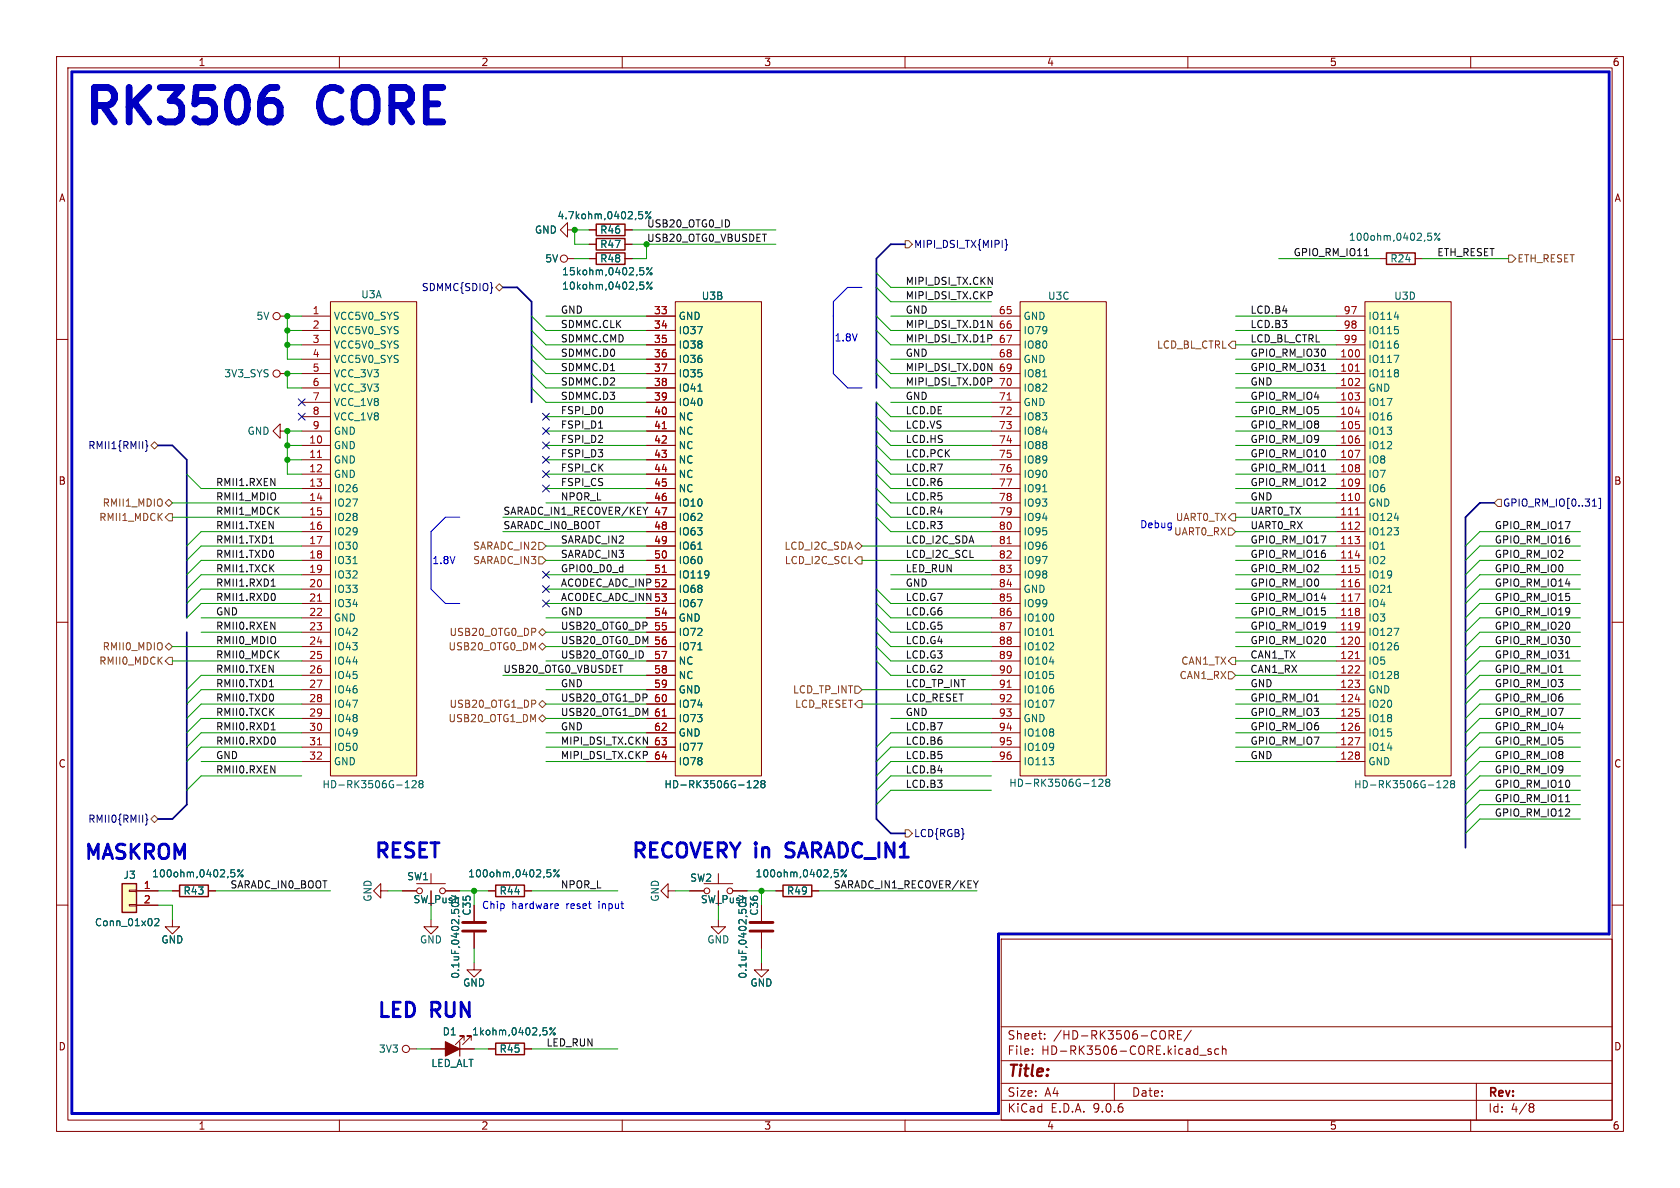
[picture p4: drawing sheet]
<svg xmlns="http://www.w3.org/2000/svg" width="297mm" height="210mm" viewBox="0 0 297 210" stroke-linecap="round" stroke-linejoin="round" font-family="sans-serif">
<g fill="none" stroke="#840000" stroke-width=".18">
<path d="M10 10h277v190h-277zM12 12h273v186h-273zM60 10v2M110 10v2M160 10v2M210 10v2M260 10v2M100.3 45.7h1.3M243.8 45.7h1.3M250.2 45.7h1.3M10 60h2M49.5 76.2v-1.3l-1.2 1.3 1.2 1.3v-1.3h1.3"/>
<path d="M285 60h2M10 110h2M285 110h2M10 160h2M177 166h108v32h-108zM285 160h2M60 198v2M110 198v2M160 198v2M177 194.5h108M177 191.5h108M177 187.5h108"/>
<path d="M177 181.5h108M182.5 186.3v.1M182.5 185.5v.1M184.7 183.6v.1M184.7 182.8v.1M197 191.5v3M206.7 183l.7-.1 .1-.2v-.4l-.3-.1h-.5v1.5M207 183l.5 .7M208.2 182.9h.5M208.9 182.2h-.7v1.5h.7M210 198v2M210.6 182.1l-1.3 2"/>
<path d="M212.1 186.5h1.1M214.1 185.5l-.4-.1-.2 .2 .1 .2 .5 .2v.3h-.6M215.5 185.5l-.5-.1-.3 .3v.4l.2 .2h.6M216.1 185.5l.2-.1 .4 .1v.9M216.1 184.9v1.5M260 198v2M261 191.5v6.5M270.6 195.1l.4 .1 .2 .2-.3 .3M270.6 195.7h.3M270.9 195.7l.2 .2 .1 .4-.2 .2-.4 .1"/>
<circle cx="99.7" cy="45.7" r=".63"/>
</g>
<path d="M245.1 44.7h5.1v2h-5.1z" fill="none" stroke="#840000" stroke-width=".25"/>
<g fill="none" stroke="#006464" stroke-width=".18">
<path d="M252.4 41.2h.6M252.6 41.7h.3l.2 .2-.1 .5-.4 .1M254.6 41.2l-1 1.3"/>
<circle cx="253.8" cy="41.4" r=".18"/>
<circle cx="254.4" cy="42.3" r=".18"/>
</g>
<path d="M58.4 53.3h15.3v83.9h-15.3z" fill="#ffffc2"/>
<g fill="none" stroke="#840000" stroke-width=".18">
<path d="M49.5 55.9h1.3M53.3 55.9h5.1M53.3 58.4h5.1M58.4 53.3h15.3v83.9h-15.3zM104.1 40.6h1.3M110.5 40.6h1.3M53.3 61h5.1M53.3 63.5h5.1M53.3 66h5.1M53.3 68.6h5.1M53.3 71.1h5.1M53.3 73.7h5.1"/>
<path d="M53.3 76.2h5.1M53.3 78.7h5.1M53.3 81.3h5.1M53.3 83.8h5.1M53.3 86.4h5.1M53.3 88.9h5.1M53.3 91.4h5.1M53.3 94h5.1M53.3 96.5h5.1M53.3 99.1h5.1M53.3 101.6h5.1M53.3 104.1h5.1"/>
<path d="M53.3 106.7h5.1M53.3 109.2h5.1M53.3 111.8h5.1M53.3 114.3h5.1M53.3 116.8h5.1M53.3 119.4h5.1M53.3 121.9h5.1M53.3 124.5h5.1M53.3 127h5.1M53.3 129.5h5.1M53.3 132.1h5.1M53.3 134.6h5.1"/>
<path d="M67.3 157.5v-1.3l-1.3 1.3 1.3 1.3v-1.3h1.3M72.4 185.4h1.3"/>
<circle cx="48.9" cy="55.9" r=".63"/>
<circle cx="71.8" cy="185.4" r=".63"/>
</g>
<path d="M56.1 80.9h.7M56.1 106.3h.7M56.1 131.7h.7" fill="none" stroke="#a90000" stroke-width=".18"/>
<g fill="none" stroke="#006464" stroke-width=".18">
<path d="M113 37.4h.6M113.1 37.9h.3l.2 .2v.5l-.5 .1M114.8 38.4h.2M115.1 37.4l-1 1.3M62.4 99.6h.7M71.6 139.3h.8M71.9 138.2l.1-.2v1.3M72.9 138.1l.4-.1 .3 .4-.8 .9h.8M74.3 138.5l-.2 .3v.3l.2 .2 .4-.1 .1-.2v-.2l-.3-.3M74.3 138.5l-.2-.2 .2-.3h.2l.3 .2-.3 .3M74.3 138.5h.2"/>
<circle cx="114.3" cy="37.6" r=".18"/>
</g>
<path d="M105.4 39.6h5.1v2.1h-5.1z" fill="none" stroke="#840000" stroke-width=".25"/>
<path d="M241.3 53.3h15.2v83.9h-15.2z" fill="#ffffc2"/>
<g fill="none" stroke="#840000" stroke-width=".18">
<path d="M100.3 40.6v-1.2l-1.2 1.2 1.2 1.3v-1.3h1.3M236.2 55.9h5.1M236.2 58.4h5.1M241.3 53.3h15.2v83.9h-15.2zM49.5 66h1.3M236.2 61h5.1M236.2 63.5h5.1M236.2 66h5.1M236.2 68.6h5.1M236.2 71.1h5.1M236.2 73.7h5.1M236.2 76.2h5.1"/>
<path d="M236.2 78.7h5.1M236.2 81.3h5.1M236.2 83.8h5.1M236.2 86.4h5.1M236.2 88.9h5.1M236.2 91.4h5.1M236.2 94h5.1M236.2 96.5h5.1M236.2 99.1h5.1M236.2 101.6h5.1M236.2 104.1h5.1M236.2 106.7h5.1"/>
<path d="M236.2 109.2h5.1M236.2 111.8h5.1M236.2 114.3h5.1M236.2 116.8h5.1M236.2 119.4h5.1M236.2 121.9h5.1M236.2 124.5h5.1M236.2 127h5.1M236.2 129.5h5.1M236.2 132.1h5.1M236.2 134.6h5.1"/>
<circle cx="48.9" cy="66" r=".63"/>
</g>
<g fill="none" stroke="#006464" stroke-width=".18">
<path d="M246.5 56h.8M247.2 58.3v.6M246.4 62.8h.9l-.6 1.3M247.2 60.9v.5M247.2 65.5v.3M247.2 66v.5M246.4 93.3h.8l-.4 .5M246.5 91.6h.8M247.2 93.9v.5M245.3 104.7h.7M246.4 111.1h.9l-.6 1.2M247.2 114.2v.6"/>
<path d="M247.2 118.8v.3M247.2 119.4v.4M254 139.3h.7M254.3 138.2l.1-.2v1.3M255.2 138.1l.5-.1 .2 .4-.7 .9h.7M256.7 138.5l-.3 .3 .1 .3 .2 .2 .3-.1 .2-.2v-.2l-.3-.3M256.7 138.5l-.3-.2 .3-.3h.2l.3 .2-.3 .3M256.7 138.5h.2"/>
</g>
<g fill="none" stroke="#a90000" stroke-width=".18">
<path d="M239.5 68.2h.8M239.5 79.6h.9l-.6 1.3M239.6 65.6h.7M239.6 72.8h.8M240.3 67v.4M239.5 93.6h.8M239.6 91h.7M239.6 98.2h.8M240.3 92.4v.4M239.5 105h.9l-.6 1.3M239.5 119h.8M239.6 116.4h.7"/>
<path d="M240.3 117.8v.4M239.5 130.4h.9l-.6 1.3M239.6 123.6h.8"/>
</g>
<path d="M180.3 53.3h15.3v83.9h-15.3z" fill="#ffffc2"/>
<g fill="none" stroke="#840000" stroke-width=".18">
<path d="M104.1 43.2h1.3M104.1 45.7h1.3M110.5 43.2h1.3M110.5 45.7h1.3M175.3 55.9h5M175.3 58.4h5M180.3 53.3h15.3v83.9h-15.3zM175.3 61h5M175.3 63.5h5M175.3 66h5M175.3 68.6h5M175.3 71.1h5"/>
<path d="M175.3 73.7h5M175.3 76.2h5M175.3 78.7h5M175.3 81.3h5M175.3 83.8h5M175.3 86.4h5M175.3 88.9h5M175.3 91.4h5M175.3 94h5M175.3 96.5h5M175.3 99.1h5M175.3 101.6h5"/>
<path d="M175.3 104.1h5M175.3 106.7h5M175.3 109.2h5M175.3 111.8h5M175.3 114.3h5M175.3 116.8h5M175.3 119.4h5M175.3 121.9h5M175.3 124.5h5M175.3 127h5M175.3 129.5h5M175.3 132.1h5"/>
<path d="M175.3 134.6h5M71.1 157.5h2.6M73.7 156.2h5M76.2 154.4v1.8M76.2 157.5v2.5M78.7 157.5h2.6M86.4 157.5h1.2M92.7 157.5h1.3"/>
<circle cx="74.2" cy="157.5" r=".51"/>
<circle cx="78.2" cy="157.5" r=".51"/>
</g>
<g fill="none" stroke="#006464" stroke-width=".18">
<path d="M113.2 47.3h.6M113.2 49.9h.6M113.6 47.8l.2 .2v.3l-.2 .3M113.6 50.3l.2 .3v.3l-.2 .2M115.3 47.3l-1 1.3M115.3 49.9l-1 1.2M184.3 66.6h.8M184.3 86.9h.8M185.5 112.3h.8M185.5 117h.8M186.1 113.7l.2 .2-.1 .3-.7 .7h.8M186.2 108.8v.8"/>
<path d="M186.2 119.3v.5M185.5 123.8h.8l-.5 1.2M185.5 133.9h.8l-.5 .5M186.2 121.8v.6M186.2 129v.3M186.2 129.5v.5M186.2 131.5v.9M186.2 134.5v.6M186.3 131.9l-.1 .2M193.1 139h.7M193.3 137.9l.1-.2v1.3M194.3 137.9l.4-.2 .3 .4-.8 .9h.8"/>
<path d="M195.7 138.3l-.2 .2v.4l.2 .1 .4-.1 .1-.1v-.3l-.2-.2M195.7 138.3l-.2-.3 .2-.3h.3l.2 .3-.2 .3M195.7 138.3h.3M96.7 153.7h.6M96.9 154.2h.3l.2 .3-.1 .5h-.4M98.9 153.7l-1 1.3"/>
<circle cx="114.5" cy="47.5" r=".18"/>
<circle cx="114.5" cy="50" r=".18"/>
<circle cx="115.1" cy="50.9" r=".18"/>
<circle cx="115.1" cy="48.4" r=".18"/>
<circle cx="98.1" cy="153.9" r=".18"/>
<circle cx="98.7" cy="154.8" r=".18"/>
</g>
<path d="M178 70.7h.8M178 96.1h.8M178 121.5h.8" fill="none" stroke="#a90000" stroke-width=".18"/>
<path d="M105.4 42.2h5.1v2h-5.1zM105.4 44.7h5.1v2h-5.1zM87.6 156.5h5.1v2h-5.1z" fill="none" stroke="#840000" stroke-width=".25"/>
<path d="M119.4 53.3h15.2v83.9h-15.2z" fill="#ffffc2"/>
<g fill="none" stroke="#840000" stroke-width=".18">
<path d="M114.3 55.9h5.1M114.3 58.4h5.1M119.4 53.3h15.2v83.9h-15.2zM114.3 61h5.1M114.3 63.5h5.1M114.3 66h5.1M114.3 68.6h5.1M114.3 71.1h5.1M114.3 73.7h5.1M114.3 76.2h5.1M114.3 78.7h5.1M114.3 81.3h5.1"/>
<path d="M114.3 83.8h5.1M114.3 86.4h5.1M114.3 88.9h5.1M114.3 91.4h5.1M114.3 94h5.1M114.3 96.5h5.1M114.3 99.1h5.1M114.3 101.6h5.1M114.3 104.1h5.1M114.3 106.7h5.1M114.3 109.2h5.1M114.3 111.8h5.1"/>
<path d="M114.3 114.3h5.1M114.3 116.8h5.1M114.3 119.4h5.1M114.3 121.9h5.1M114.3 124.5h5.1M114.3 127h5.1M114.3 129.5h5.1M114.3 132.1h5.1M114.3 134.6h5.1M30.5 157.5h1.2M36.8 157.5h1.3M118.1 157.5v-1.3l-1.3 1.3 1.3 1.3v-1.3h1.3"/>
<path d="M121.9 157.5h2.6M124.5 156.2h5M127 154.4v1.8M127 157.5v2.5M129.5 157.5h2.6M137.2 157.5h1.2M143.5 157.5h1.3M30.5 162.6v1.2h1.2l-1.2 1.3-1.3-1.3h1.3M76.2 162.6v1.2h1.3l-1.3 1.3-1.3-1.3h1.3M83.8 170.2v1.3h1.3l-1.3 1.2-1.3-1.2h1.3M83.8 160v2.8M83.8 164.8v2.8"/>
<path d="M127 162.6v1.2h1.3l-1.3 1.3-1.3-1.3h1.3M134.6 170.2v1.3h1.3l-1.3 1.2-1.3-1.2h1.3M134.6 160v2.8M134.6 164.8v2.8M76.2 185.4h7.6M82 183.9v-.8h-.7h.7l-1.5 1.6M83.3 183.9v-.8h-.8h.8l-1.5 1.6M86.4 185.4h1.2M92.7 185.4h1.3"/>
<circle cx="125" cy="157.5" r=".51"/>
<circle cx="129" cy="157.5" r=".51"/>
</g>
<g fill="none" stroke="#006464" stroke-width=".18">
<path d="M123.4 69.2h.7M123.4 97.1h.7M123.4 114.9h.7M125.2 101v.9M125.3 101.5l-.1 .1M132.1 139.3h.7M132.3 138.2l.2-.2v1.3M133.3 138.1l.5-.1 .2 .4-.8 .9h.8M134.8 138.5l-.3 .3 .1 .3 .2 .2 .3-.1 .1-.2v-.2l-.2-.3M134.8 138.5l-.3-.2 .3-.3h.2l.2 .2-.2 .3M134.8 138.5h.2M40.9 153.7h.6"/>
<path d="M41 154.2h.3l.2 .3v.4l-.5 .1M43 153.7l-1 1.3M147.7 154.2h.3l.2 .3-.1 .5h-.4M148.7 154h.3M149.7 153.7l-1 1.3M96.6 182.3v.5M98.2 181.7l-1 1.3"/>
<circle cx="42.2" cy="153.9" r=".18"/>
<circle cx="42.8" cy="154.8" r=".18"/>
<circle cx="149.5" cy="154.8" r=".18"/>
<circle cx="97.4" cy="181.9" r=".18"/>
<circle cx="98" cy="182.8" r=".18"/>
</g>
<path d="M117.1 75.8h.7M117.1 101.2h.7M117.1 126.6h.7" fill="none" stroke="#a90000" stroke-width=".18"/>
<path d="M31.7 156.5h5.1v2h-5.1zM138.4 156.5h5.1v2h-5.1zM87.6 184.4h5.1v2h-5.1z" fill="none" stroke="#840000" stroke-width=".25"/>
<path d="M81.8 164.6h4.1M81.8 163.1h4.1M132.6 164.6h4.1M132.6 163.1h4.1" fill="none" stroke="#840000" stroke-width=".51"/>
<path d="M81.3 184.2v2.5" fill="none" stroke="#840000" stroke-width=".2"/>
<path d="M78.7 184.2l2.6 1.2-2.6 1.3z" fill="#840000" stroke="#840000" stroke-width=".2"/>
<path d="M21.6 156.2h2.5v5.1h-2.5z" fill="#ffffc2"/>
<path d="M21.6 156.2h2.5v5.1h-2.5z" fill="none" stroke="#840000" stroke-width=".25"/>
<g fill="none" stroke="#840000" stroke-width=".18">
<path d="M104.1 43.2h1.3M104.1 45.7h1.3M104.1 40.6h1.3M110.5 43.2h1.3M110.5 45.7h1.3M110.5 40.6h1.3M114.3 55.9h5.1M114.3 58.4h5.1M114.3 61h5.1M114.3 63.5h5.1M114.3 66h5.1M114.3 68.6h5.1"/>
<path d="M114.3 71.1h5.1M114.3 73.7h5.1M114.3 76.2h5.1M114.3 78.7h5.1M114.3 81.3h5.1M114.3 83.8h5.1M114.3 86.4h5.1M114.3 88.9h5.1M114.3 91.4h5.1M114.3 94h5.1M114.3 96.5h5.1M114.3 99.1h5.1"/>
<path d="M114.3 101.6h5.1M114.3 104.1h5.1M114.3 106.7h5.1M114.3 109.2h5.1M114.3 111.8h5.1M114.3 114.3h5.1M114.3 116.8h5.1M114.3 119.4h5.1M114.3 121.9h5.1M114.3 124.5h5.1M114.3 127h5.1M114.3 129.5h5.1"/>
<path d="M114.3 132.1h5.1M114.3 134.6h5.1M22.9 157.4h1.2v.2h-1.2zM22.9 159.9h1.2v.2h-1.2zM24.1 157.5h3.8M30.5 157.5h1.2M36.8 157.5h1.3M71.1 157.5h2.6M76.2 157.5v2.5M78.7 157.5h2.6M86.4 157.5h1.2M92.7 157.5h1.3"/>
<path d="M121.9 157.5h2.6M127 157.5v2.5M129.5 157.5h2.6M137.2 157.5h1.2M143.5 157.5h1.3M24.1 160h3.8M83.8 160v2.8M83.8 164.8v2.8M134.6 160v2.8M134.6 164.8v2.8M76.2 185.4h2.5M81.3 185.4h2.5"/>
<path d="M86.4 185.4h1.2M92.7 185.4h1.3"/>
</g>
<g fill="none" stroke="#006464" stroke-width=".18">
<path d="M113 37.4h.6M113.1 37.9h.3l.2 .2v.5l-.5 .1M114.8 38.4h.2M115.1 37.4l-1 1.3M113.2 47.3h.6M113.2 49.9h.6M113.6 47.8l.2 .2v.3l-.2 .3M113.6 50.3l.2 .3v.3l-.2 .2M115.3 47.3l-1 1.3M115.3 49.9l-1 1.2M123.4 69.2h.7M123.4 97.1h.7"/>
<path d="M123.4 114.9h.7M125.2 101v.9M125.3 101.5l-.1 .1M132.1 139.3h.7M132.3 138.2l.2-.2v1.3M133.3 138.1l.5-.1 .2 .4-.8 .9h.8M134.8 138.5l-.3 .3 .1 .3 .2 .2 .3-.1 .1-.2v-.2l-.2-.3M134.8 138.5l-.3-.2 .3-.3h.2l.2 .2-.2 .3M134.8 138.5h.2M40.9 153.7h.6M41 154.2h.3l.2 .3v.4l-.5 .1M43 153.7l-1 1.3"/>
<path d="M96.7 153.7h.6M96.9 154.2h.3l.2 .3-.1 .5h-.4M98.9 153.7l-1 1.3M147.7 154.2h.3l.2 .3-.1 .5h-.4M148.7 154h.3M149.7 153.7l-1 1.3M27.4 162.5l.5-.1 .2 .3-.8 .9h.8M96.6 182.3v.5M98.2 181.7l-1 1.3"/>
<circle cx="114.3" cy="37.6" r=".18"/>
<circle cx="114.5" cy="47.5" r=".18"/>
<circle cx="114.5" cy="50" r=".18"/>
<circle cx="115.1" cy="50.9" r=".18"/>
<circle cx="115.1" cy="48.4" r=".18"/>
<circle cx="42.2" cy="153.9" r=".18"/>
<circle cx="42.8" cy="154.8" r=".18"/>
<circle cx="98.1" cy="153.9" r=".18"/>
<circle cx="98.7" cy="154.8" r=".18"/>
<circle cx="149.5" cy="154.8" r=".18"/>
<circle cx="97.4" cy="181.9" r=".18"/>
<circle cx="98" cy="182.8" r=".18"/>
</g>
<g fill="none" stroke="#725600" stroke-width=".18">
<path d="M87.6 50.8l.7-.6 .6 .6-.6 .6zM160 42.5h.7l.6 .7-.6 .6h-.7zM266.7 45.1h.6l.7 .6-.7 .7h-.6zM26.7 78.7l.6-.6 .6 .6-.6 .7zM217.8 60.3h.6v1.3h-.6l-.6-.6zM29.8 88.3l.7 .6-.7 .6-.6-.6zM29.8 90.8h.7v1.3h-.7l-.6-.7zM95.2 98.4h.7l.6 .7-.6 .6h-.7zM95.2 95.9h.7l.6 .6-.6 .7h-.7zM151.1 96.5l.7-.6 .6 .6-.6 .7zM151.8 98.4h.6v1.3h-.6l-.7-.6zM217.2 93.3h.6l.6 .7-.6 .6h-.6z"/>
<path d="M217.8 90.8h.6v1.3h-.6l-.6-.7zM264.8 88.3h.6v1.2h-.6l-.6-.6zM29.2 114.3l.6-.6 .7 .6-.7 .6zM29.8 116.2h.7v1.3h-.7l-.6-.7zM95.2 114.3l.7-.6 .6 .6-.6 .6zM95.9 111.1l.6 .7-.6 .6-.7-.6zM217.2 118.7h.6l.6 .7-.6 .6h-.6zM217.8 116.2h.6v1.3h-.6l-.6-.7zM95.2 127l.7-.6 .6 .6-.6 .6zM95.2 124.5l.7-.7 .6 .7-.6 .6zM151.1 121.3h.7l.6 .6-.6 .7h-.7zM151.8 123.8h.6v1.3h-.6l-.7-.6z"/>
<path d="M26.7 144.8l.6-.7 .6 .7-.6 .6zM160 146.7h.7l.6 .6-.6 .7h-.7z"/>
</g>
<g fill="none" stroke="#000084" stroke-width=".18">
<path d="M177.7 42.3l.2 .2v.6l.2 .2-.2 .2v.6l-.2 .1M25.7 77.9l.3 .1v.7l.1 .1-.1 .2v.6l-.3 .2M52.7 73.1l1.2 1.2M52.7 70.5l1.2 1.2M53.9 73.1l-1.2 1.2M53.9 70.5l-1.2 1.2M95.9 78.1l1.2 1.2M95.9 75.6l1.2 1.2M95.9 73.1l1.2 1.2M97.1 78.1l-1.2 1.2M97.1 75.6l-1.2 1.2M97.1 73.1l-1.2 1.2"/>
<path d="M95.9 80.7l1.2 1.2M95.9 85.8l1.2 1.2M95.9 83.2l1.2 1.2M97.1 80.7l-1.2 1.2M97.1 85.8l-1.2 1.2M97.1 83.2l-1.2 1.2M281.5 89.5h.7M282.7 88.1h.3v1.8h-.3M95.9 103.5l1.2 1.2M95.9 101l1.2 1.2M95.9 106.1l1.2 1.2M97.1 103.5l-1.2 1.2"/>
<path d="M97.1 101l-1.2 1.2M97.1 106.1l-1.2 1.2M25.7 143.9l.3 .2v.6l.1 .2-.1 .2v.6l-.3 .1"/>
</g>
<g fill="none" stroke="#0f0f0f" stroke-width=".18">
<path d="M174.6 56.6l.8 1.3v-1.3M175.3 59.3v.4M241.2 45.2h.7M105.8 75.7h.7M174.6 64.3l.8 1.2v-1.2M175.3 66.9v.4M233.6 65.5h.7M47.6 96h.8M114.5 89.7l-.4 .6M233.6 83.3h.7M47.9 103.6h.8M48.2 102.5l.1-.1v1.2"/>
<path d="M48.5 105l.2 .4-.2 .6M276.8 116.3h.7M47.6 121.4h.8M47.9 129h.8M48.2 127.9l.1-.1v1.2M48.5 130.4l.2 .4-.2 .6M172.9 155.7l-.4 .7M276.8 141.7h.7"/>
</g>
<path d="M152.4 50.8h-2.5l-2.6 2.5v12.7l2.6 2.6h2.5M81.3 91.4h-2.6l-2.5 2.6v10.1l2.5 2.6h2.6M98.3 159.8h.3l.1 .3-.6 .1M98.6 160.5l-.3 .1" fill="none" stroke="#0000c2" stroke-width=".18"/>
<path d="M12.7 12.7h271.8v152.4h-108v31.8h-163.8zM138.9 151.4l.4 .1M139.1 149.2l-.2 .3 .2 .4" fill="none" stroke="#0000c2" stroke-width=".51"/>
<path d="M88.9 50.8h2.5l2.6 2.5v17.8M160 43.2h-2.5l-2.6 2.5v22.9M27.9 78.7h2.6l2.5 2.6v27.9M154.9 71.1v73.7l2.6 2.5h2.5M264.2 88.9h-2.6l-2.5 2.5v58.5M33 111.8v30.4l-2.5 2.6h-2.6" fill="none" stroke="#000084" stroke-width=".3"/>
<g fill="none" stroke="#009600" stroke-width=".18">
<path d="M50.8 58.4h2.5M53.3 55.9h-2.5v7.6h2.5M94 58.4l2.5 2.6h17.8M94 55.9l2.5 2.5h17.8M96.5 55.9h17.8M101.6 45.7h2.5M104.1 40.6h-2.5v2.6h2.5M111.8 43.2h25.4M111.8 40.6h25.4M114.3 43.2v2.5h-2.5M154.9 58.4l2.6 2.6h17.8M154.9 50.8l2.6 2.5h17.8"/>
<path d="M154.9 55.9l2.6 2.5h17.8M154.9 48.3l2.6 2.5h17.8M157.5 55.9h17.8M218.4 55.9h17.8M218.4 58.4h17.8M226.1 45.7h17.7M251.5 45.7h15.2M50.8 61h2.5M50.8 78.7h2.5M53.3 66h-2.5v2.6h2.5M53.3 76.2h-2.5v7.6h2.5M94 68.6l2.5 2.5h17.8"/>
<path d="M94 66l2.5 2.6h17.8M94 61l2.5 2.5h17.8M94 63.5l2.5 2.5h17.8M96.5 73.7h17.8M96.5 78.7h17.8M96.5 76.2h17.8M154.9 71.1l2.6 2.6h17.8M154.9 76.2l2.6 2.5h17.8M154.9 73.7l2.6 2.5h17.8M154.9 66l2.6 2.6h17.8M154.9 63.5l2.6 2.5h17.8M154.9 78.7l2.6 2.6h17.8"/>
<path d="M157.5 71.1h17.8M157.5 63.5h17.8M218.4 61h17.8M218.4 73.7h17.8M218.4 71.1h17.8M218.4 78.7h17.8M218.4 76.2h17.8M218.4 68.6h17.8M218.4 63.5h17.8M218.4 66h17.8M30.5 91.4h22.8M30.5 88.9h22.8"/>
<path d="M33 83.8l2.6 2.6h17.7M50.8 81.3h2.5M53.3 94h-17.7l-2.6 2.5M53.3 99.1h-17.7l-2.6 2.5M53.3 96.5h-17.7l-2.6 2.6M88.9 94h25.4M88.9 91.4h25.4M96.5 86.4h17.8M96.5 88.9h17.8M96.5 81.3h17.8M96.5 99.1h17.8M96.5 96.5h17.8"/>
<path d="M96.5 83.8h17.8M152.4 99.1h22.9M152.4 96.5h22.9M154.9 91.4l2.6 2.6h17.8M154.9 83.8l2.6 2.6h17.8M154.9 88.9l2.6 2.5h17.8M154.9 86.4l2.6 2.5h17.8M154.9 81.3l2.6 2.5h17.8M218.4 94h17.8M218.4 86.4h17.8M218.4 91.4h17.8M218.4 88.9h17.8"/>
<path d="M218.4 81.3h17.8M218.4 99.1h17.8M218.4 96.5h17.8M218.4 83.8h17.8M279.4 94h-17.8l-2.5 2.5M279.4 99.1h-17.8l-2.5 2.5M279.4 96.5h-17.8l-2.5 2.6M30.5 114.3h22.8M30.5 116.8h22.8M35.6 111.8h17.7M35.6 109.2h17.7M53.3 104.1h-17.7l-2.6 2.6"/>
<path d="M53.3 106.7h-17.7l-2.6 2.5M53.3 119.4h-17.7l-2.6 2.5M53.3 101.6h-17.7l-2.6 2.5M88.9 119.4h25.4M96.5 104.1h17.8M96.5 111.8h17.8M96.5 106.7h17.8M96.5 109.2h17.8M96.5 114.3h17.8M96.5 101.6h17.8M96.5 116.8h17.8M154.9 109.2l2.6 2.6h17.8"/>
<path d="M154.9 104.1l2.6 2.6h17.8M154.9 106.7l2.6 2.5h17.8M154.9 111.8l2.6 2.5h17.8M154.9 116.8l2.6 2.6h17.8M154.9 114.3l2.6 2.5h17.8M157.5 104.1h17.8M157.5 101.6h17.8M218.4 104.1h17.8M218.4 111.8h17.8M218.4 106.7h17.8M218.4 109.2h17.8M218.4 114.3h17.8"/>
<path d="M218.4 119.4h17.8M218.4 101.6h17.8M218.4 116.8h17.8M279.4 104.1h-17.8l-2.5 2.6M279.4 111.8h-17.8l-2.5 2.5M279.4 106.7h-17.8l-2.5 2.5M279.4 109.2h-17.8l-2.5 2.6M279.4 114.3h-17.8l-2.5 2.5M279.4 119.4h-17.8l-2.5 2.5M279.4 101.6h-17.8l-2.5 2.5M279.4 116.8h-17.8l-2.5 2.6M35.6 134.6h17.7"/>
<path d="M53.3 137.2h-17.7l-2.6 2.5M53.3 124.5h-17.7l-2.6 2.5M53.3 121.9h-17.7l-2.6 2.6M53.3 127h-17.7l-2.6 2.5M53.3 129.5h-17.7l-2.6 2.6M53.3 132.1h-17.7l-2.6 2.5M96.5 124.5h17.8M96.5 134.6h17.8M96.5 121.9h17.8M96.5 127h17.8M96.5 129.5h17.8M96.5 132.1h17.8"/>
<path d="M152.4 124.5h22.9M152.4 121.9h22.9M157.5 127h17.8M175.3 137.2h-17.8l-2.6 2.5M175.3 139.7h-17.8l-2.6 2.5M175.3 134.6h-17.8l-2.6 2.6M175.3 129.5h-17.8l-2.6 2.6M175.3 132.1h-17.8l-2.6 2.5M218.4 124.5h17.8M218.4 134.6h17.8M218.4 121.9h17.8M218.4 127h17.8"/>
<path d="M218.4 129.5h17.8M218.4 132.1h17.8M279.4 137.2h-17.8l-2.5 2.5M279.4 139.7h-17.8l-2.5 2.5M279.4 124.5h-17.8l-2.5 2.5M279.4 134.6h-17.8l-2.5 2.6M279.4 121.9h-17.8l-2.5 2.6M279.4 127h-17.8l-2.5 2.5M279.4 129.5h-17.8l-2.5 2.6M279.4 132.1h-17.8l-2.5 2.5M27.9 157.5h2.6M38.1 157.5h20.3"/>
<path d="M68.6 157.5h2.5M81.3 157.5h5.1M83.8 157.5v2.5M94 157.5h15.2M119.4 157.5h2.5M132.1 157.5h5.1M134.6 157.5v2.5M144.8 157.5h27.9M279.4 144.8h-17.8l-2.5 2.5M279.4 142.2h-17.8l-2.5 2.6M27.9 160h2.6v2.6M76.2 160v2.6"/>
<path d="M83.8 167.6v2.6M127 160v2.6M134.6 167.6v2.6M73.7 185.4h2.5M83.8 185.4h2.6M94 185.4h15.2"/>
</g>
<path d="M47.2 17.8h1.2l.6 .3 .5 .8v1.5l-.3 .6-.8 .6h-1.2M47.8 15.5h1.2" fill="none" stroke="#0000c2" stroke-width="1.2"/>
<path d="M117.1 75.8h.7M117.1 101.2h.7M117.1 126.6h.7" fill="none" stroke="#a90000" stroke-width=".18"/>
<g fill="#009600" stroke="#009600" stroke-width=".18">
<circle cx="101.6" cy="40.6" r=".46"/>
<circle cx="134.6" cy="157.5" r=".46"/>
<circle cx="83.8" cy="157.5" r=".46"/>
<circle cx="50.8" cy="55.9" r=".46"/>
<circle cx="50.8" cy="61" r=".46"/>
<circle cx="50.8" cy="58.4" r=".46"/>
<circle cx="50.8" cy="78.7" r=".46"/>
<circle cx="50.8" cy="76.2" r=".46"/>
<circle cx="50.8" cy="81.3" r=".46"/>
<circle cx="50.8" cy="66" r=".46"/>
</g>
<g font-size="8.5" fill="#0000c2">
<text x="14.5" y="23.7">RK3506</text>
<text x="57" y="23.7">CORE</text>
</g>
<g font-size="3.5" fill="#0000c2">
<text x="14.7" y="152.7">MASKROM</text>
<text x="66" y="152.4">RESET</text>
<text x="111.5" y="152.4">RECOVERY in</text>
<text x="66.5" y="180.6">LED</text>
</g>
<g font-size="3.5" fill="#006464">
<text x="140.1" y="152.4">SARADC_IN1</text>
<text x="76.4" y="180.6">RUN</text>
</g>
<text font-size="2.8" fill="#840000" x="178" y="190.9">Title:</text>
<g font-size="2.1" fill="#840000">
<text x="178" y="184">Sheet:</text>
<text x="186.2" y="184">/HD-RK3506-CORE/</text>
<text x="178" y="186.7">File:</text>
<text x="184.1" y="186.7">HD-RK3506-CORE.kicad_sch</text>
<text x="178" y="196.9">KiCad</text>
<text x="178" y="194.1">Size:</text>
<text x="184.7" y="194.1">A4</text>
<text x="185.7" y="196.9">E.D.A.</text>
<text x="193.3" y="196.9">9.0.6</text>
<text x="200" y="194.1">Date:</text>
<text x="263" y="194.3">Rev:</text>
<text x="263" y="196.9">Id:</text>
<text x="267.1" y="196.9">4/8</text>
</g>
<g font-size="1.8" fill="#840000">
<text x="35" y="11.9">1</text>
<text x="85" y="11.9">2</text>
<text x="135" y="11.9">3</text>
<text x="185" y="11.9">4</text>
<text x="235" y="11.9">5</text>
<text x="285" y="11.9">6</text>
<text x="10.3" y="35.9">A</text>
<text x="285.3" y="35.9">A</text>
<text x="10.3" y="85.9">B</text>
<text x="285.3" y="85.9">B</text>
<text x="10.3" y="135.9">C</text>
<text x="285.3" y="135.9">C</text>
<text x="10.3" y="185.9">D</text>
<text x="285.3" y="185.9">D</text>
<text x="35" y="199.9">1</text>
<text x="85" y="199.9">2</text>
<text x="135" y="199.9">3</text>
<text x="185" y="199.9">4</text>
<text x="235" y="199.9">5</text>
<text x="285" y="199.9">6</text>
</g>
<g font-size="1.8" fill="#006464">
<text x="94.5" y="41.5">GND</text>
<text x="98.5" y="39">4.7kohm,0402,5%</text>
<text x="106" y="41.5">R46</text>
<text x="114.3" y="40.3">USB20_OTG0_ID</text>
<text x="96.3" y="46.6">5V</text>
<text x="106" y="44">R47</text>
<text x="106" y="46.6">R48</text>
<text x="238.4" y="42.8">100ohm,0402,5%</text>
<text x="245.7" y="46.6">R24</text>
<text x="63.8" y="52.9">U3A</text>
<text x="99.3" y="48.9">15kohm,0402,5%</text>
<text x="99.3" y="51.4">10kohm,0402,5%</text>
<text x="124" y="53.2">U3B</text>
<text x="185.2" y="53.2">U3C</text>
<text x="246.4" y="53.2">U3D</text>
<text x="45.2" y="56.7">5V</text>
<text x="58.9" y="56.7">VCC5V0_SYS</text>
<text x="58.9" y="59.3">VCC5V0_SYS</text>
<text x="119.9" y="56.7">GND</text>
<text x="119.9" y="59.3">IO37</text>
<text x="180.8" y="56.7">GND</text>
<text x="180.8" y="59.3">IO79</text>
<text x="241.8" y="56.7">IO114</text>
<text x="241.8" y="59.3">IO115</text>
<text x="58.9" y="61.8">VCC5V0_SYS</text>
<text x="58.9" y="64.4">VCC5V0_SYS</text>
<text x="119.9" y="61.8">IO38</text>
<text x="119.9" y="64.4">IO36</text>
<text x="180.8" y="61.8">IO80</text>
<text x="180.8" y="64.4">GND</text>
<text x="241.8" y="61.8">IO116</text>
<text x="241.8" y="64.4">IO117</text>
<text x="39.6" y="66.9">3V3_SYS</text>
<text x="58.9" y="66.9">VCC_3V3</text>
<text x="58.9" y="69.4">VCC_3V3</text>
<text x="58.9" y="72">VCC_1V8</text>
<text x="119.9" y="66.9">IO35</text>
<text x="119.9" y="69.4">IO41</text>
<text x="119.9" y="72">IO40</text>
<text x="180.8" y="66.9">IO81</text>
<text x="180.8" y="69.4">IO82</text>
<text x="180.8" y="72">GND</text>
<text x="241.8" y="66.9">IO118</text>
<text x="241.8" y="69.4">GND</text>
<text x="241.8" y="72">IO17</text>
<text x="43.7" y="77.1">GND</text>
<text x="58.9" y="74.5">VCC_1V8</text>
<text x="58.9" y="77.1">GND</text>
<text x="119.9" y="74.5">NC</text>
<text x="119.9" y="77.1">NC</text>
<text x="180.8" y="74.5">IO83</text>
<text x="180.8" y="77.1">IO84</text>
<text x="241.8" y="74.5">IO16</text>
<text x="241.8" y="77.1">IO13</text>
<text x="58.9" y="79.6">GND</text>
<text x="58.9" y="82.1">GND</text>
<text x="119.9" y="79.6">NC</text>
<text x="119.9" y="82.1">NC</text>
<text x="180.8" y="79.6">IO88</text>
<text x="180.8" y="82.1">IO89</text>
<text x="241.8" y="79.6">IO12</text>
<text x="241.8" y="82.1">IO8</text>
<text x="58.9" y="84.7">GND</text>
<text x="58.9" y="87.2">IO26</text>
<text x="58.9" y="89.8">IO27</text>
<text x="119.9" y="84.7">NC</text>
<text x="119.9" y="87.2">NC</text>
<text x="119.9" y="89.8">IO10</text>
<text x="180.8" y="84.7">IO90</text>
<text x="180.8" y="87.2">IO91</text>
<text x="180.8" y="89.8">IO93</text>
<text x="241.8" y="84.7">IO7</text>
<text x="241.8" y="87.2">IO6</text>
<text x="241.8" y="89.8">GND</text>
<text x="58.9" y="92.3">IO28</text>
<text x="58.9" y="94.8">IO29</text>
<text x="119.9" y="92.3">IO62</text>
<text x="119.9" y="94.8">IO63</text>
<text x="180.8" y="92.3">IO94</text>
<text x="180.8" y="94.8">IO95</text>
<text x="241.8" y="92.3">IO124</text>
<text x="241.8" y="94.8">IO123</text>
<text x="58.9" y="97.4">IO30</text>
<text x="58.9" y="99.9">IO31</text>
<text x="119.9" y="97.4">IO61</text>
<text x="119.9" y="99.9">IO60</text>
<text x="180.8" y="97.4">IO96</text>
<text x="180.8" y="99.9">IO97</text>
<text x="241.8" y="97.4">IO1</text>
<text x="241.8" y="99.9">IO2</text>
<text x="58.9" y="102.5">IO32</text>
<text x="58.9" y="105">IO33</text>
<text x="58.9" y="107.5">IO34</text>
<text x="119.9" y="102.5">IO119</text>
<text x="119.9" y="105">IO68</text>
<text x="119.9" y="107.5">IO67</text>
<text x="180.8" y="102.5">IO98</text>
<text x="180.8" y="105">GND</text>
<text x="180.8" y="107.5">IO99</text>
<text x="241.8" y="102.5">IO19</text>
<text x="241.8" y="105">IO21</text>
<text x="241.8" y="107.5">IO4</text>
<text x="58.9" y="110.1">GND</text>
<text x="58.9" y="112.6">IO42</text>
<text x="119.9" y="110.1">GND</text>
<text x="119.9" y="112.6">IO72</text>
<text x="180.8" y="110.1">IO100</text>
<text x="180.8" y="112.6">IO101</text>
<text x="241.8" y="110.1">IO3</text>
<text x="241.8" y="112.6">IO127</text>
<text x="58.9" y="115.2">IO43</text>
<text x="58.9" y="117.7">IO44</text>
<text x="119.9" y="115.2">IO71</text>
<text x="119.9" y="117.7">NC</text>
<text x="180.8" y="115.2">IO102</text>
<text x="180.8" y="117.7">IO104</text>
<text x="241.8" y="115.2">IO126</text>
<text x="241.8" y="117.7">IO5</text>
<text x="58.9" y="120.2">IO45</text>
<text x="58.9" y="122.8">IO46</text>
<text x="58.9" y="125.3">IO47</text>
<text x="119.9" y="120.2">NC</text>
<text x="119.9" y="122.8">GND</text>
<text x="119.9" y="125.3">IO74</text>
<text x="180.8" y="120.2">IO105</text>
<text x="180.8" y="122.8">IO106</text>
<text x="180.8" y="125.3">IO107</text>
<text x="241.8" y="120.2">IO128</text>
<text x="241.8" y="122.8">GND</text>
<text x="241.8" y="125.3">IO20</text>
<text x="58.9" y="127.9">IO48</text>
<text x="58.9" y="130.4">IO49</text>
<text x="119.9" y="127.9">IO73</text>
<text x="119.9" y="130.4">GND</text>
<text x="180.8" y="127.9">GND</text>
<text x="180.8" y="130.4">IO108</text>
<text x="241.8" y="127.9">IO18</text>
<text x="241.8" y="130.4">IO15</text>
<text x="58.9" y="132.9">IO50</text>
<text x="58.9" y="135.5">GND</text>
<text x="119.9" y="132.9">IO77</text>
<text x="119.9" y="135.5">IO78</text>
<text x="180.8" y="132.9">IO109</text>
<text x="180.8" y="135.5">IO113</text>
<text x="241.8" y="132.9">IO14</text>
<text x="241.8" y="135.5">GND</text>
<text x="56.9" y="139.5">HD-RK3506G-128</text>
<text x="117.4" y="139.5">HD-RK3506G-128</text>
<text x="178.3" y="139.3">HD-RK3506G-128</text>
<text x="239.3" y="139.5">HD-RK3506G-128</text>
<text x="21.7" y="155.5">J3</text>
<text x="26.8" y="155.3">100ohm,0402,5%</text>
<text x="71.9" y="155.8">SW1</text>
<text x="82.7" y="155.3">100ohm,0402,5%</text>
<text x="133.5" y="155.3">100ohm,0402,5%</text>
<text x="32.3" y="158.3">R43</text>
<text x="65.9" y="159.5" transform="rotate(-90 65.9 159.5)">GND</text>
<text x="73" y="159.9">SW_Push</text>
<text x="83.4" y="162" transform="rotate(-90 83.4 162)">C35</text>
<text x="88.2" y="158.3">R44</text>
<text x="116.7" y="159.5" transform="rotate(-90 116.7 159.5)">GND</text>
<text x="121.9" y="156.1">SW2</text>
<text x="123.8" y="159.9">SW_Push</text>
<text x="134.2" y="162" transform="rotate(-90 134.2 162)">C36</text>
<text x="139" y="158.3">R49</text>
<text x="16.7" y="163.9">Conn_01x02</text>
<text x="28.4" y="167">GND</text>
<text x="74.1" y="167">GND</text>
<text x="124.9" y="167">GND</text>
<text x="81.4" y="173.1" transform="rotate(-90 81.4 173.1)">0.1uF,0402,50V</text>
<text x="132.2" y="173.1" transform="rotate(-90 132.2 173.1)">0.1uF,0402,50V</text>
<text x="81.8" y="174.6">GND</text>
<text x="132.6" y="174.6">GND</text>
<text x="78.2" y="183.2">D1</text>
<text x="83.4" y="183.2">1kohm,0402,5%</text>
<text x="66.9" y="186.3">3V3</text>
<text x="76.2" y="188.8">LED_ALT</text>
<text x="88.2" y="186.3">R45</text>
</g>
<text font-size="1.8" fill="#009600" x="114.3" y="42.8">USB20_OTG0_VBUSDET</text>
<g font-size="1.8" fill="#000084">
<text x="161.5" y="44.1">MIPI_DSI_TX{MIPI}</text>
<text x="74.5" y="51.7">SDMMC{SDIO}</text>
<text x="15.5" y="79.6">RMII1{RMII}</text>
<text x="265.6" y="89.8">GPIO_RM_IO[0..31]</text>
<text x="15.5" y="145.7">RMII0{RMII}</text>
<text x="161.5" y="148.2">LCD{RGB}</text>
</g>
<g font-size="1.8" fill="#0f0f0f">
<text x="228.6" y="45.4">GPIO_RM_IO11</text>
<text x="254" y="45.4">ETH_RESET</text>
<text x="160" y="53">MIPI_DSI_TX.CKP</text>
<text x="160" y="50.5">MIPI_DSI_TX.CKN</text>
<text x="99.1" y="55.5">GND</text>
<text x="99.1" y="58.1">SDMMC.CLK</text>
<text x="160" y="55.5">GND</text>
<text x="160" y="58.1">MIPI_DSI_TX.D1N</text>
<text x="221" y="55.5">LCD.B4</text>
<text x="221" y="58.1">LCD.B3</text>
<text x="99.1" y="60.6">SDMMC.CMD</text>
<text x="99.1" y="63.2">SDMMC.D0</text>
<text x="99.1" y="65.7">SDMMC.D1</text>
<text x="160" y="65.7">MIPI_DSI_TX.D0N</text>
<text x="160" y="63.2">GND</text>
<text x="160" y="60.6">MIPI_DSI_TX.D1P</text>
<text x="221" y="60.6">LCD_BL_CTRL</text>
<text x="221" y="63.2">GPIO_RM_IO30</text>
<text x="221" y="65.7">GPIO_RM_IO31</text>
<text x="99.1" y="68.2">SDMMC.D2</text>
<text x="99.1" y="70.8">SDMMC.D3</text>
<text x="160" y="70.8">GND</text>
<text x="160" y="68.2">MIPI_DSI_TX.D0P</text>
<text x="221" y="68.2">GND</text>
<text x="221" y="70.8">GPIO_RM_IO4</text>
<text x="99.1" y="75.9">FSPI_D1</text>
<text x="99.1" y="73.3">FSPI_D0</text>
<text x="160" y="75.9">LCD.VS</text>
<text x="160" y="73.3">LCD.DE</text>
<text x="221" y="73.3">GPIO_RM_IO5</text>
<text x="221" y="75.9">GPIO_RM_IO8</text>
<text x="99.1" y="80.9">FSPI_D3</text>
<text x="99.1" y="78.4">FSPI_D2</text>
<text x="99.1" y="83.5">FSPI_CK</text>
<text x="160" y="78.4">LCD.HS</text>
<text x="160" y="80.9">LCD.PCK</text>
<text x="160" y="83.5">LCD.R7</text>
<text x="221" y="83.5">GPIO_RM_IO11</text>
<text x="221" y="80.9">GPIO_RM_IO10</text>
<text x="221" y="78.4">GPIO_RM_IO9</text>
<text x="38.1" y="86">RMII1.RXEN</text>
<text x="38.1" y="88.6">RMII1_MDIO</text>
<text x="99.1" y="88.6">NPOR_L</text>
<text x="99.1" y="86">FSPI_CS</text>
<text x="160" y="86">LCD.R6</text>
<text x="160" y="88.6">LCD.R5</text>
<text x="221" y="88.6">GND</text>
<text x="221" y="86">GPIO_RM_IO12</text>
<text x="38.1" y="91.1">RMII1_MDCK</text>
<text x="38.1" y="93.6">RMII1.TXEN</text>
<text x="88.9" y="93.6">SARADC_IN0_BOOT</text>
<text x="88.9" y="91.1">SARADC_IN1_RECOVER/KEY</text>
<text x="160" y="91.1">LCD.R4</text>
<text x="160" y="93.6">LCD.R3</text>
<text x="221" y="91.1">UART0_TX</text>
<text x="221" y="93.6">UART0_RX</text>
<text x="264.2" y="93.6">GPIO_RM_IO17</text>
<text x="38.1" y="101.3">RMII1.TXCK</text>
<text x="38.1" y="96.2">RMII1.TXD1</text>
<text x="38.1" y="98.7">RMII1.TXD0</text>
<text x="99.1" y="101.3">GPIO0_D0_d</text>
<text x="99.1" y="98.7">SARADC_IN3</text>
<text x="99.1" y="96.2">SARADC_IN2</text>
<text x="160" y="98.7">LCD_I2C_SCL</text>
<text x="160" y="96.2">LCD_I2C_SDA</text>
<text x="160" y="101.3">LED_RUN</text>
<text x="221" y="98.7">GPIO_RM_IO16</text>
<text x="221" y="96.2">GPIO_RM_IO17</text>
<text x="221" y="101.3">GPIO_RM_IO2</text>
<text x="264.2" y="101.3">GPIO_RM_IO0</text>
<text x="264.2" y="98.7">GPIO_RM_IO2</text>
<text x="264.2" y="96.2">GPIO_RM_IO16</text>
<text x="38.1" y="103.8">RMII1.RXD1</text>
<text x="38.1" y="106.3">RMII1.RXD0</text>
<text x="99.1" y="106.3">ACODEC_ADC_INN53</text>
<text x="99.1" y="103.8">ACODEC_ADC_INP52</text>
<text x="160" y="103.8">GND</text>
<text x="160" y="106.3">LCD.G7</text>
<text x="221" y="103.8">GPIO_RM_IO0</text>
<text x="221" y="106.3">GPIO_RM_IO14</text>
<text x="264.2" y="106.3">GPIO_RM_IO15</text>
<text x="264.2" y="103.8">GPIO_RM_IO14</text>
<text x="38.1" y="114">RMII0_MDIO</text>
<text x="38.1" y="111.4">RMII0.RXEN</text>
<text x="38.1" y="108.9">GND</text>
<text x="99.1" y="111.4">USB20_OTG0_DP</text>
<text x="99.1" y="108.9">GND</text>
<text x="99.1" y="114">USB20_OTG0_DM</text>
<text x="160" y="108.9">LCD.G6</text>
<text x="160" y="114">LCD.G4</text>
<text x="160" y="111.4">LCD.G5</text>
<text x="221" y="111.4">GPIO_RM_IO19</text>
<text x="221" y="108.9">GPIO_RM_IO15</text>
<text x="221" y="114">GPIO_RM_IO20</text>
<text x="264.2" y="114">GPIO_RM_IO30</text>
<text x="264.2" y="108.9">GPIO_RM_IO19</text>
<text x="264.2" y="111.4">GPIO_RM_IO20</text>
<text x="38.1" y="116.5">RMII0_MDCK</text>
<text x="38.1" y="119">RMII0.TXEN</text>
<text x="88.9" y="119">USB20_OTG0_VBUSDET</text>
<text x="99.1" y="116.5">USB20_OTG0_ID</text>
<text x="160" y="116.5">LCD.G3</text>
<text x="160" y="119">LCD.G2</text>
<text x="221" y="116.5">CAN1_TX</text>
<text x="221" y="119">CAN1_RX</text>
<text x="264.2" y="119">GPIO_RM_IO1</text>
<text x="264.2" y="116.5">GPIO_RM_IO31</text>
<text x="38.1" y="124.1">RMII0.TXD0</text>
<text x="38.1" y="121.6">RMII0.TXD1</text>
<text x="99.1" y="124.1">USB20_OTG1_DP</text>
<text x="99.1" y="121.6">GND</text>
<text x="160" y="124.1">LCD_RESET</text>
<text x="160" y="121.6">LCD_TP_INT</text>
<text x="221" y="121.6">GND</text>
<text x="221" y="124.1">GPIO_RM_IO1</text>
<text x="264.2" y="121.6">GPIO_RM_IO3</text>
<text x="264.2" y="124.1">GPIO_RM_IO6</text>
<text x="38.1" y="129.2">RMII0.RXD1</text>
<text x="38.1" y="131.7">RMII0.RXD0</text>
<text x="38.1" y="126.7">RMII0.TXCK</text>
<text x="99.1" y="126.7">USB20_OTG1_DM</text>
<text x="99.1" y="129.2">GND</text>
<text x="99.1" y="131.7">MIPI_DSI_TX.CKN</text>
<text x="160" y="131.7">LCD.B6</text>
<text x="160" y="126.7">GND</text>
<text x="160" y="129.2">LCD.B7</text>
<text x="221" y="131.7">GPIO_RM_IO7</text>
<text x="221" y="129.2">GPIO_RM_IO6</text>
<text x="221" y="126.7">GPIO_RM_IO3</text>
<text x="264.2" y="129.2">GPIO_RM_IO4</text>
<text x="264.2" y="126.7">GPIO_RM_IO7</text>
<text x="264.2" y="131.7">GPIO_RM_IO5</text>
<text x="38.1" y="136.8">RMII0.RXEN</text>
<text x="38.1" y="134.3">GND</text>
<text x="99.1" y="134.3">MIPI_DSI_TX.CKP</text>
<text x="160" y="134.3">LCD.B5</text>
<text x="160" y="136.8">LCD.B4</text>
<text x="221" y="134.3">GND</text>
<text x="264.2" y="136.8">GPIO_RM_IO9</text>
<text x="264.2" y="134.3">GPIO_RM_IO8</text>
<text x="160" y="139.4">LCD.B3</text>
<text x="264.2" y="139.4">GPIO_RM_IO10</text>
<text x="264.2" y="141.9">GPIO_RM_IO11</text>
<text x="264.2" y="144.4">GPIO_RM_IO12</text>
<text x="40.6" y="157.1">SARADC_IN0_BOOT</text>
<text x="99.1" y="157.1">NPOR_L</text>
<text x="147.3" y="157.1">SARADC_IN1_RECOVER/KEY</text>
<text x="96.5" y="185.1">LED_RUN</text>
</g>
<g font-size="1.8" fill="#725600">
<text x="268.2" y="46.6">ETH_RESET</text>
<text x="204.4" y="61.8">LCD_BL_CTRL</text>
<text x="18.1" y="89.8">RMII1_MDIO</text>
<text x="17.4" y="92.3">RMII1_MDCK</text>
<text x="207.5" y="94.8">UART0_RX</text>
<text x="207.8" y="92.3">UART0_TX</text>
<text x="83.5" y="99.9">SARADC_IN3</text>
<text x="83.5" y="97.4">SARADC_IN2</text>
<text x="138.6" y="97.4">LCD_I2C_SDA</text>
<text x="138.6" y="99.9">LCD_I2C_SCL</text>
<text x="79.4" y="112.6">USB20_OTG0_DP</text>
<text x="17.4" y="117.7">RMII0_MDCK</text>
<text x="18.1" y="115.2">RMII0_MDIO</text>
<text x="79.2" y="115.2">USB20_OTG0_DM</text>
<text x="208.7" y="117.7">CAN1_TX</text>
<text x="79.4" y="125.3">USB20_OTG1_DP</text>
<text x="140.1" y="122.8">LCD_TP_INT</text>
<text x="140.5" y="125.3">LCD_RESET</text>
<text x="208.4" y="120.2">CAN1_RX</text>
<text x="79.2" y="127.9">USB20_OTG1_DM</text>
</g>
<g font-size="1.8" fill="#a90000">
<text x="55.2" y="55.6">1</text>
<text x="55.2" y="58.2">2</text>
<text x="115.5" y="55.6">33</text>
<text x="115.5" y="58.2">34</text>
<text x="176.5" y="55.6">65</text>
<text x="176.5" y="58.2">66</text>
<text x="237.4" y="55.6">97</text>
<text x="237.4" y="58.2">98</text>
<text x="55.2" y="60.7">3</text>
<text x="55.2" y="63.2">4</text>
<text x="55.2" y="65.8">5</text>
<text x="115.5" y="60.7">35</text>
<text x="115.5" y="63.2">36</text>
<text x="115.5" y="65.8">37</text>
<text x="176.5" y="60.7">67</text>
<text x="176.5" y="63.2">68</text>
<text x="176.5" y="65.8">69</text>
<text x="236.8" y="63.2">100</text>
<text x="236.8" y="65.8">101</text>
<text x="237.4" y="60.7">99</text>
<text x="55.2" y="68.3">6</text>
<text x="55.2" y="70.9">7</text>
<text x="115.5" y="68.3">38</text>
<text x="115.5" y="70.9">39</text>
<text x="176.5" y="68.3">70</text>
<text x="176.5" y="70.9">71</text>
<text x="236.8" y="68.3">102</text>
<text x="236.8" y="70.9">103</text>
<text x="55.2" y="73.4">8</text>
<text x="55.2" y="75.9">9</text>
<text x="115.5" y="73.4">40</text>
<text x="115.5" y="75.9">41</text>
<text x="176.5" y="73.4">72</text>
<text x="176.5" y="75.9">73</text>
<text x="236.8" y="73.4">104</text>
<text x="236.8" y="75.9">105</text>
<text x="54.6" y="78.5">10</text>
<text x="54.6" y="81">11</text>
<text x="54.6" y="83.6">12</text>
<text x="115.5" y="78.5">42</text>
<text x="115.5" y="81">43</text>
<text x="115.5" y="83.6">44</text>
<text x="176.5" y="78.5">74</text>
<text x="176.5" y="81">75</text>
<text x="176.5" y="83.6">76</text>
<text x="236.8" y="78.5">106</text>
<text x="236.8" y="81">107</text>
<text x="236.8" y="83.6">108</text>
<text x="54.6" y="86.1">13</text>
<text x="54.6" y="88.6">14</text>
<text x="115.5" y="86.1">45</text>
<text x="115.5" y="88.6">46</text>
<text x="176.5" y="86.1">77</text>
<text x="176.5" y="88.6">78</text>
<text x="236.8" y="86.1">109</text>
<text x="236.8" y="88.6">110</text>
<text x="54.6" y="91.2">15</text>
<text x="54.6" y="93.7">16</text>
<text x="115.5" y="91.2">47</text>
<text x="115.5" y="93.7">48</text>
<text x="176.5" y="91.2">79</text>
<text x="176.5" y="93.7">80</text>
<text x="236.8" y="91.2">111</text>
<text x="236.8" y="93.7">112</text>
<text x="54.6" y="96.3">17</text>
<text x="54.6" y="98.8">18</text>
<text x="54.6" y="101.3">19</text>
<text x="115.5" y="96.3">49</text>
<text x="115.5" y="98.8">50</text>
<text x="115.5" y="101.3">51</text>
<text x="176.5" y="96.3">81</text>
<text x="176.5" y="98.8">82</text>
<text x="176.5" y="101.3">83</text>
<text x="236.8" y="96.3">113</text>
<text x="236.8" y="98.8">114</text>
<text x="236.8" y="101.3">115</text>
<text x="54.6" y="103.9">20</text>
<text x="54.6" y="106.4">21</text>
<text x="115.5" y="103.9">52</text>
<text x="115.5" y="106.4">53</text>
<text x="176.5" y="103.9">84</text>
<text x="176.5" y="106.4">85</text>
<text x="236.8" y="103.9">116</text>
<text x="236.8" y="106.4">117</text>
<text x="54.6" y="109">22</text>
<text x="54.6" y="111.5">23</text>
<text x="115.5" y="109">54</text>
<text x="115.5" y="111.5">55</text>
<text x="176.5" y="109">86</text>
<text x="176.5" y="111.5">87</text>
<text x="236.8" y="109">118</text>
<text x="236.8" y="111.5">119</text>
<text x="54.6" y="114">24</text>
<text x="54.6" y="116.6">25</text>
<text x="54.6" y="119.1">26</text>
<text x="115.5" y="114">56</text>
<text x="115.5" y="116.6">57</text>
<text x="115.5" y="119.1">58</text>
<text x="176.5" y="114">88</text>
<text x="176.5" y="116.6">89</text>
<text x="176.5" y="119.1">90</text>
<text x="236.8" y="114">120</text>
<text x="236.8" y="116.6">121</text>
<text x="236.8" y="119.1">122</text>
<text x="54.6" y="121.7">27</text>
<text x="54.6" y="124.2">28</text>
<text x="115.5" y="121.7">59</text>
<text x="115.5" y="124.2">60</text>
<text x="176.5" y="121.7">91</text>
<text x="176.5" y="124.2">92</text>
<text x="236.8" y="121.7">123</text>
<text x="236.8" y="124.2">124</text>
<text x="54.6" y="126.7">29</text>
<text x="54.6" y="129.3">30</text>
<text x="54.6" y="131.8">31</text>
<text x="115.5" y="126.7">61</text>
<text x="115.5" y="129.3">62</text>
<text x="115.5" y="131.8">63</text>
<text x="176.5" y="126.7">93</text>
<text x="176.5" y="129.3">94</text>
<text x="176.5" y="131.8">95</text>
<text x="236.8" y="126.7">125</text>
<text x="236.8" y="129.3">126</text>
<text x="236.8" y="131.8">127</text>
<text x="54.6" y="134.4">32</text>
<text x="115.5" y="134.4">64</text>
<text x="176.5" y="134.4">96</text>
<text x="236.8" y="134.4">128</text>
<text x="25.3" y="157.2">1</text>
<text x="25.3" y="159.8">2</text>
</g>
<g font-size="1.8" fill="#0000c2">
<text x="147.4" y="60.6">1.8V</text>
<text x="201.5" y="93.6">Debug</text>
<text x="76.3" y="99.9">1.8V</text>
<text x="85.1" y="160.9">Chip</text>
<text x="90.5" y="160.9">hardware</text>
<text x="100.2" y="160.9">reset</text>
<text x="106.1" y="160.9">input</text>
</g>
</svg>
